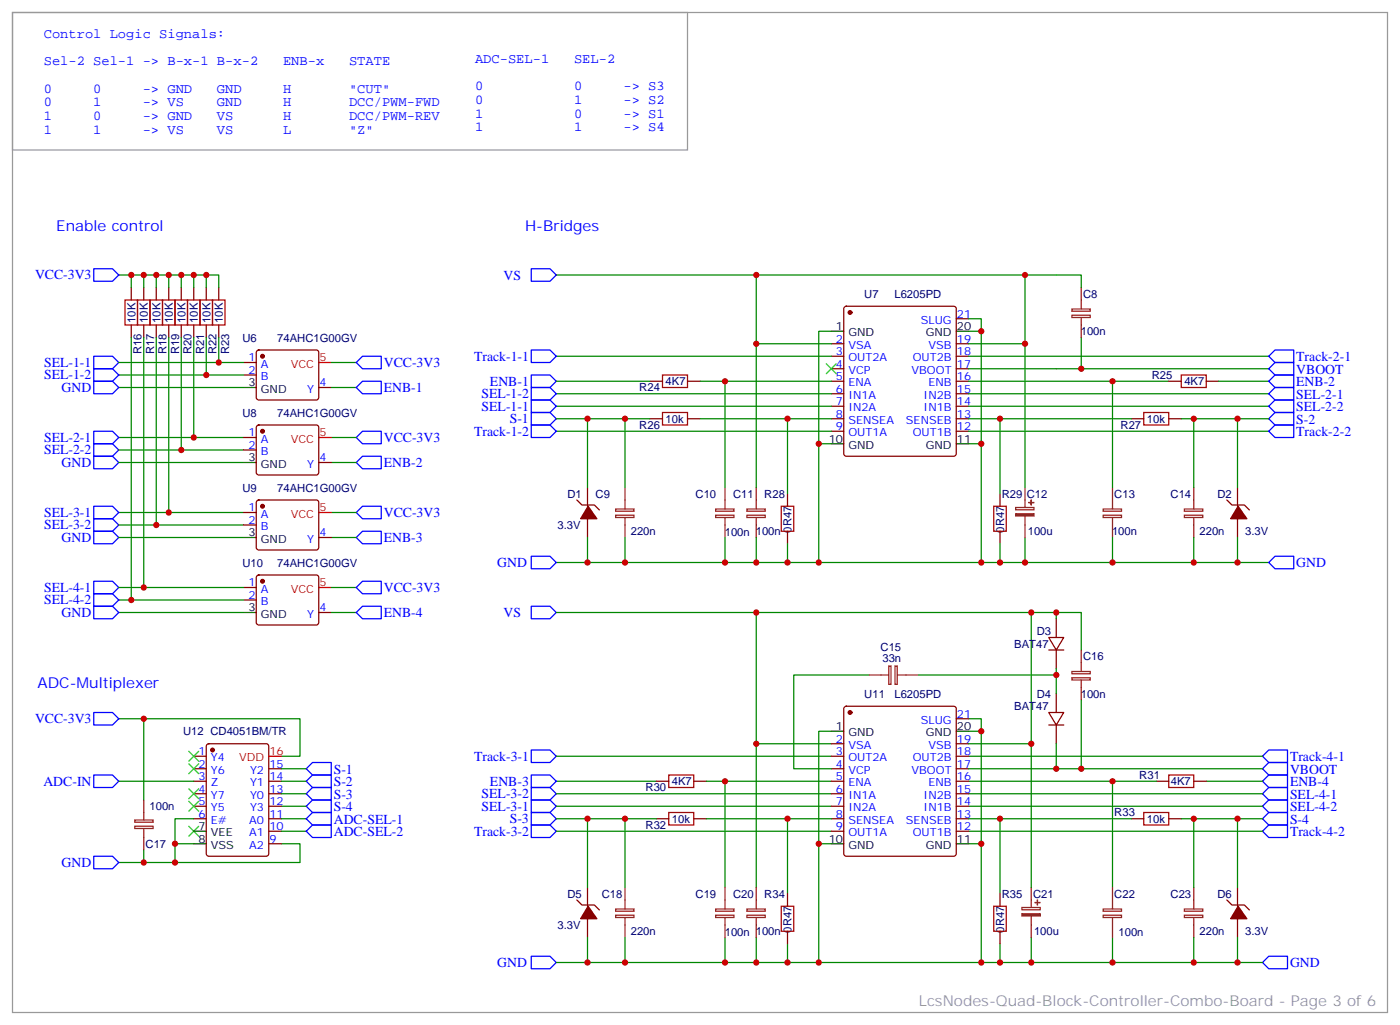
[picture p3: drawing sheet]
<svg xmlns="http://www.w3.org/2000/svg" width="395mm" height="289mm" viewBox="0 0 395 289" stroke-linecap="round" stroke-linejoin="round" font-family="sans-serif">
<g fill="none" stroke="#870000" stroke-width=".35">
<path d="M37 81.1v3.6M37 91.7v3.5M40.6 81.1v3.6M40.6 91.7v3.5M44.1 81.1v3.6M44.1 91.7v3.5M47.6 81.1v3.6M47.6 91.7v3.5M51.2 81.1v3.6M51.2 91.7v3.5M54.7 81.1v3.6M54.7 91.7v3.5"/>
<path d="M58.2 81.1v3.6M58.2 91.7v3.5M61.7 81.1v3.6M61.7 91.7v3.5M72.6 99l.4-.2h16.3l.5 .2 .2 .5v12.7l-.3 .5-.4 .2h-16.3l-.5-.2-.2-.5v-12.7zM234.6 97h3.5M238.4 86.6l.4-.2h30.4l.5 .2 .2 .5v41l-.3 .5-.4 .2h-30.4l-.5-.3-.2-.4v-41zM269.9 97h3.5M269.9 90h3.5M68.8 105.8h3.5M68.8 102.3h3.5M90 109.4h3.5"/>
<path d="M183.4 107.6h3.6M183.4 118.2h3.6M194 107.6h3.6M194 118.2h3.6M234.6 100.5h3.5M234.6 104.1h3.5M234.6 107.6h3.5M234.6 111.1h3.5M234.6 114.7h3.5M234.6 118.2h3.5M269.9 100.5h3.5M269.9 104.1h3.5"/>
<path d="M269.9 107.6h3.5M269.9 111.1h3.5M269.9 114.7h3.5M269.9 118.2h3.5M319.3 118.2h3.5M329.8 107.6h3.6M329.8 118.2h3.6M340.4 107.6h3.6M68.8 127h3.5M68.8 123.5h3.5M72.6 120.2l.4-.3h16.3l.5 .3 .2 .5v12.6l-.3 .5-.4 .3h-16.3l-.5-.3-.2-.5v-12.6zM90 130.5h3.5"/>
<path d="M165.8 137.6v5.3M222.2 139.3v3.6M234.6 121.7h3.5M269.9 121.7h3.5M282.2 139.3v3.6M349.2 137.6v5.3M68.8 148.2h3.5M68.8 144.6h3.5M72.6 141.3l.4-.2h16.3l.5 .2 .2 .5v12.7l-.3 .5-.4 .2h-16.3l-.5-.2-.2-.5v-12.7zM90 151.7h3.5M162.8 141.1l1.4 1.4h3.5l1.5 1.4M165.8 146.4v5.3"/>
<path d="M222.2 149.9v3.6M282.2 149.9v3.6M346.3 141.1l1.4 1.4h3.5l1.4 1.4M349.2 146.4v5.3M68.8 169.3h3.5M68.8 165.8h3.5M72.6 162.5l.4-.2h16.3l.5 .2 .2 .5v12.7l-.3 .5-.4 .2h-16.3l-.5-.2-.2-.5v-12.7zM90 172.9h3.5M296 179.9h4.2l-2.1 3.5zM298.1 174.6v5.3M238.4 199.5l.4-.2h30.4l.5 .2 .2 .5v40.9l-.3 .5-.4 .3h-30.4l-.5-.3-.2-.5v-40.9zM296 183.4h4.2"/>
<path d="M298.1 183.4v5.3M298.1 195.8v5.3M54.7 213.4h3.5M54.7 217h3.5M58.4 210.1l.5-.2h16.2l.7 .4v30.6l-.4 .7-16.5 .1-.6-.5-.1-30.6zM75.8 217h3.6M234.6 209.9h3.5M234.6 213.4h3.5M234.6 217h3.5M269.9 209.9h3.5M269.9 213.4h3.5M269.9 217h3.5"/>
<path d="M269.9 202.8h3.5M296 201.1h4.2l-2.1 3.5zM296 204.6h4.2M298.1 204.6v5.3M54.7 220.5h3.5M54.7 224h3.5M54.7 227.5h3.5M54.7 231.1h3.5M75.8 220.5h3.6M75.8 224h3.6M75.8 227.5h3.6M75.8 231.1h3.6"/>
<path d="M75.8 234.6h3.6M75.8 238.1h3.6M185.2 220.5h3.5M185.2 231.1h3.5M195.8 220.5h3.5M195.8 231.1h3.5M234.6 220.5h3.5M234.6 224h3.5M234.6 227.5h3.5M234.6 231.1h3.5M234.6 234.6h3.5M269.9 220.5h3.5"/>
<path d="M269.9 224h3.5M269.9 227.5h3.5M269.9 231.1h3.5M269.9 234.6h3.5M319.3 231.1h3.5M326.3 220.5h3.5M329.8 231.1h3.6M336.9 220.5h3.5M162.8 254l1.4 1.4h3.5l1.5 1.4M165.8 250.5v5.3M165.8 259.3v5.3M222.2 252.2v3.6"/>
<path d="M282.2 252.2v3.6M346.3 254l1.4 1.4h3.5l1.4 1.4M349.2 250.5v5.3M349.2 259.3v5.3M222.2 262.8v3.5M282.2 262.8v3.5"/>
</g>
<g fill="#870000" stroke="#870000" stroke-width=".35">
<path d="M166 142.9l2.5 3.5h-4.6z"/>
<path d="M349.4 142.9l2.5 3.5h-4.6z"/>
<path d="M166 255.8l2.5 3.5h-4.6z"/>
<path d="M349.4 255.8l2.5 3.5h-4.6z"/>
<circle cx="239.9" cy="88.2" r=".53"/>
<circle cx="239.9" cy="201.1" r=".53"/>
<circle cx="60" cy="211.7" r=".53"/>
<circle cx="74.1" cy="100.5" r=".53"/>
<circle cx="74.1" cy="121.7" r=".53"/>
<circle cx="74.1" cy="164" r=".53"/>
<circle cx="74.1" cy="142.9" r=".53"/>
</g>
<g fill="none" stroke="#000" stroke-width=".35">
<path d="M234.6 93.5h3.5M269.9 93.5h3.5M68.8 109.4h3.5M68.8 130.5h3.5M234.6 125.2h3.5M269.9 125.2h3.5M68.8 151.7h3.5M68.8 172.9h3.5M234.6 206.4h3.5M269.9 206.4h3.5M54.7 238.1h3.5M54.7 234.6h3.5"/>
<path d="M234.6 238.1h3.5M269.9 238.1h3.5"/>
</g>
<g fill="none" stroke="#00f" stroke-width=".35">
<path d="M26.5 75.8h5.2l1.8 1.8-1.8 1.8h-5.2zM149.9 75.8h5.3l1.8 1.8-1.8 1.8h-5.3zM149.9 98.8h5.3l1.8 1.7-1.8 1.8h-5.3zM26.5 100.5h5.2l1.8 1.8-1.8 1.8h-5.2zM26.5 104.1h5.2l1.8 1.7-1.8 1.8h-5.2zM26.5 107.6h5.2l1.8 1.8-1.8 1.7h-5.2zM100.5 102.3l1.8-1.8h5.3v3.6h-5.3zM100.5 109.4l1.8-1.8h5.3v3.5h-5.3zM149.9 105.8h5.3l1.8 1.8-1.8 1.8h-5.3zM149.9 116.4h5.3l1.8 1.8-1.8 1.7h-5.3zM149.9 109.4h5.3l1.8 1.7-1.8 1.8h-5.3zM149.9 112.9h5.3l1.8 1.8-1.8 1.7h-5.3z"/>
<path d="M149.9 119.9h5.3l1.8 1.8-1.8 1.8h-5.3zM358.1 100.5l1.7-1.7h5.3v3.5h-5.3zM358.1 107.6l1.7-1.8h5.3v3.6h-5.3zM358.1 118.2l1.7-1.8h5.3v3.5h-5.3zM358.1 114.7l1.7-1.8h5.3v3.5h-5.3zM358.1 111.1l1.7-1.7h5.3v3.5h-5.3zM358.1 104.1l1.7-1.8h5.3v3.5h-5.3zM26.5 128.8h5.2l1.8 1.7-1.8 1.8h-5.2zM26.5 125.2h5.2l1.8 1.8-1.8 1.8h-5.2zM26.5 121.7h5.2l1.8 1.8-1.8 1.7h-5.2zM100.5 123.5l1.8-1.8h5.3v3.5h-5.3zM102.3 128.8h5.3v3.5h-5.3l-1.8-1.8z"/>
<path d="M358.1 121.7l1.7-1.8h5.3v3.6h-5.3zM26.5 149.9h5.2l1.8 1.8-1.8 1.8h-5.2zM26.5 146.4h5.2l1.8 1.8-1.8 1.7h-5.2zM26.5 142.9h5.2l1.8 1.7-1.8 1.8h-5.2zM100.5 151.7l1.8-1.8h5.3v3.6h-5.3zM100.5 144.6l1.8-1.7h5.3v3.5h-5.3zM149.9 157h5.3l1.8 1.8-1.8 1.7h-5.3zM358.1 158.8l1.7-1.8h5.3v3.5h-5.3zM26.5 164h5.2l1.8 1.8-1.8 1.8h-5.2zM26.5 167.6h5.2l1.8 1.7-1.8 1.8h-5.2zM26.5 171.1h5.2l1.8 1.8-1.8 1.7h-5.2zM100.5 165.8l1.8-1.8h5.3v3.6h-5.3z"/>
<path d="M100.5 172.9l1.8-1.8h5.3v3.5h-5.3zM149.9 171.1h5.3l1.8 1.8-1.8 1.7h-5.3zM26.5 218.7h5.2l1.8 1.8-1.8 1.7h-5.2zM26.5 201.1h5.2l1.8 1.7-1.8 1.8h-5.2zM86.4 217l1.8-1.8h5.3v3.5h-5.3zM149.9 218.7h5.3l1.8 1.8-1.8 1.7h-5.3zM149.9 211.7h5.3l1.8 1.7-1.8 1.8h-5.3zM356.3 213.4l1.8-1.7h5.3v3.5h-5.3zM356.3 217l1.8-1.8h5.3v3.5h-5.3zM86.4 227.5l1.8-1.7h5.3v3.5h-5.3zM86.4 231.1l1.8-1.8h5.3v3.5h-5.3zM86.4 234.6l1.8-1.8h5.3v3.6h-5.3z"/>
<path d="M86.4 220.5l1.8-1.8h5.3v3.5h-5.3zM86.4 224l1.8-1.8h5.3v3.6h-5.3zM149.9 232.8h5.3l1.8 1.8-1.8 1.8h-5.3zM149.9 225.8h5.3l1.8 1.7-1.8 1.8h-5.3zM149.9 222.2h5.3l1.8 1.8-1.8 1.8h-5.3zM149.9 229.3h5.3l1.8 1.8-1.8 1.7h-5.3zM356.3 227.5l1.8-1.7h5.3v3.5h-5.3zM356.3 231.1l1.8-1.8h5.3v3.5h-5.3zM356.3 220.5l1.8-1.8h5.3v3.5h-5.3zM358.1 222.2h5.3v3.6h-5.3l-1.8-1.8zM358.1 232.8h5.3v3.6h-5.3l-1.8-1.8zM26.5 241.7h5.2l1.8 1.7-1.8 1.8h-5.2z"/>
<path d="M149.9 269.9h5.3l1.8 1.7-1.8 1.8h-5.3zM358.1 269.9h5.3v3.5h-5.3l-1.8-1.8z"/>
</g>
<g fill="none" stroke="#008700" stroke-width=".35">
<path d="M33.5 77.6h28.2v3.5M37 77.6v3.5M40.6 77.6v3.5M44.1 77.6v3.5M47.6 77.6v3.5M51.2 77.6v3.5M54.7 77.6v3.5M58.2 77.6v3.5M157 77.6h148.2v3.5M213.4 77.6v19.4h21.2M289.3 77.6v60M37 95.2v74.1"/>
<path d="M40.6 95.2v70.6M44.1 95.2v53M47.6 95.2v49.4M51.2 95.2v31.8M54.7 95.2v28.3M58.2 95.2v10.6M61.7 95.2v7.1M213.4 97v40.6M234.6 93.5h-3.5v65.3M273.4 90h3.5v35.2M273.4 93.5h3.5M273.4 97h15.9"/>
<path d="M305.2 95.2v8.9M33.5 102.3h35.3M33.5 109.4h35.3M33.5 105.8h35.3M93.5 102.3h7M93.5 109.4h7M157 100.5h77.6M157 107.6h26.4M157 111.1h77.6M157 114.7h77.6M157 118.2h26.4M165.8 118.2v19.4"/>
<path d="M176.4 118.2v19.4M197.6 107.6h37M197.6 118.2h37M204.6 107.6v30M222.2 118.2v21.1M273.4 100.5h84.7M273.4 107.6h56.4M273.4 111.1h84.7M273.4 114.7h84.7M273.4 104.1h84.7M273.4 118.2h45.9M282.2 118.2v21.1"/>
<path d="M314 107.6v30M333.4 118.2h24.7M336.9 118.2v19.4M344 107.6h14.1M349.2 118.2v19.4M33.5 130.5h35.3M33.5 127h35.3M33.5 123.5h35.3M93.5 130.5h7M93.5 123.5h7M157 121.7h77.6M231.1 125.2h3.5"/>
<path d="M273.4 125.2h3.5v33.6M273.4 121.7h84.7M33.5 151.7h35.3M33.5 148.2h35.3M33.5 144.6h35.3M93.5 151.7h7M93.5 144.6h7M157 158.8h201.1M165.8 151.7v7.1M176.4 151.7v7.1M204.6 151.7v7.1M213.4 151.7v7.1"/>
<path d="M222.2 153.5v5.3M282.2 153.5v5.3M289.3 151.7v7.1M314 151.7v7.1M336.9 151.7v7.1M349.2 151.7v7.1M33.5 165.8h35.3M33.5 172.9h35.3M33.5 169.3h35.3M93.5 165.8h7M93.5 172.9h7M157 172.9h134"/>
<path d="M213.4 172.9v37h21.2M298.1 172.9v1.7M245.2 190.5h-21.2v26.5h10.6M259.3 190.5h38.8M298.1 188.7v7.1M305.2 183.4v-10.5h-14.2v77.6M305.2 197.6v19.4M33.5 202.8h51.2v10.6h-5.3M40.6 202.8v23M79.4 217h7M157 213.4h77.6M213.4 209.9v40.6"/>
<path d="M234.6 206.4h-3.5v65.2M273.4 202.8h3.5v35.3M273.4 206.4h3.5M273.4 213.4h82.9M273.4 217h82.9M273.4 209.9h17.6M298.1 209.9v7.1M33.5 220.5h21.2M40.6 239.9v3.5M49.4 238.1h5.3M54.7 231.1h-5.3v12.3h-15.9M79.4 238.1h5.3v5.3h-35.3"/>
<path d="M79.4 220.5h7M79.4 224h7M79.4 227.5h7M79.4 234.6h7M79.4 231.1h7M157 220.5h28.2M157 224h77.6M157 227.5h77.6M157 234.6h77.6M157 231.1h28.2M165.8 231.1v19.4M176.4 231.1v19.4"/>
<path d="M199.3 220.5h35.3M199.3 231.1h35.3M204.6 220.5v30M222.2 231.1v21.1M231.1 238.1h3.5M273.4 238.1h3.5v33.5M273.4 220.5h52.9M273.4 224h82.9M273.4 227.5h82.9M273.4 234.6h82.9M273.4 231.1h45.9M282.2 231.1v21.1"/>
<path d="M314 220.5v30M333.4 231.1h22.9M336.9 231.1v19.4M340.4 220.5h15.9M349.2 231.1v19.4M157 271.6h199.3M165.8 264.6v7M176.4 264.6v7M204.6 264.6v7M213.4 264.6v7M222.2 266.3v5.3M282.2 266.3v5.3"/>
<path d="M291 264.6v7M314 264.6v7M336.9 264.6v7M349.2 264.6v7"/>
</g>
<g fill="none" stroke="#a10000" stroke-width=".35">
<path d="M35.3 84.7h3.5v7h-3.5zM38.8 84.7h3.5v7h-3.5zM42.3 84.7h3.6v7h-3.6zM45.9 84.7h3.5v7h-3.5zM49.4 84.7h3.5v7h-3.5zM52.9 84.7h3.5v7h-3.5zM56.4 84.7h3.6v7h-3.6zM60 84.7h3.5v7h-3.5zM187 105.8h7v3.6h-7zM187 116.4h7v3.5h-7zM322.8 116.4h7v3.5h-7zM333.4 105.8h7v3.6h-7z"/>
<path d="M220.5 142.9h3.5v7h-3.5zM280.5 142.9h3.5v7h-3.5zM188.7 218.7h7.1v3.5h-7.1zM329.8 218.7h7.1v3.5h-7.1zM188.7 229.3h7.1v3.5h-7.1zM322.8 229.3h7v3.5h-7zM220.5 255.8h3.5v7h-3.5zM280.5 255.8h3.5v7h-3.5z"/>
</g>
<g fill="none" stroke="#8c2424" stroke-width=".35">
<path d="M302.5 87.2h5.2v.6h-5.2zM302.5 89h5.2v.6h-5.2zM305.2 81.1v6M305.2 89.6v5.6M176.4 137.6v6M204.6 137.6v6M213.4 137.6v6M289.3 137.6v5.6M314 137.6v6M336.9 137.6v6M173.7 143.7h5.2v.6h-5.2zM173.7 145.4h5.2v.7h-5.2z"/>
<path d="M176.4 146.1v5.6M202 143.7h5.2v.6h-5.2zM202 145.4h5.2v.7h-5.2zM204.6 146.1v5.6M210.8 143.7h5.2v.6h-5.2zM210.8 145.4h5.2v.7h-5.2zM213.4 146.1v5.6M286.6 143.2h5.2v.7h-5.2zM289.3 145.7v6M311.3 143.7h5.2v.6h-5.2zM311.3 145.4h5.2v.7h-5.2zM314 146.1v5.6"/>
<path d="M334.3 143.7h5.1v.6h-5.1zM334.3 145.4h5.1v.7h-5.1zM336.9 146.1v5.6M245.2 190.5h5.6M250.8 188h.7v5.1h-.7zM252.6 188h.6v5.1h-.6zM253.3 190.5h6M302.5 189.5h5.2v.6h-5.2zM302.5 191.3h5.2v.6h-5.2zM305.2 183.4v6M305.2 191.9v5.7M38 233.2h5.2v.6h-5.2z"/>
<path d="M38 231.4h5.2v.7h-5.2zM40.6 225.8v5.6M40.6 233.9v6M173.7 256.5h5.2v.7h-5.2zM173.7 258.3h5.2v.6h-5.2zM176.4 250.5v6M176.4 258.9v5.7M202 256.5h5.2v.7h-5.2zM202 258.3h5.2v.6h-5.2zM204.6 250.5v6M204.6 258.9v5.7M210.8 256.5h5.2v.7h-5.2z"/>
<path d="M210.8 258.3h5.2v.6h-5.2zM213.4 250.5v6M213.4 258.9v5.7M288.4 256.1h5.2v.7h-5.2zM291 250.5v5.6M291 258.6v6M311.3 256.5h5.2v.7h-5.2zM311.3 258.3h5.2v.6h-5.2zM314 250.5v6M314 258.9v5.7M334.3 256.5h5.1v.7h-5.1zM334.3 258.3h5.1v.6h-5.1z"/>
<path d="M336.9 250.5v6M336.9 258.9v5.7"/>
</g>
<g fill="#8c2424" stroke="#8c2424" stroke-width=".35">
<path d="M288.4 257.9h5.2v.6h-5.2z"/>
<path d="M292.1 254.7h1.4z"/>
<path d="M292.8 254v1.4z"/>
<path d="M286.6 145h5.2v.6h-5.2z"/>
<path d="M290.3 141.8l1.4 .1z"/>
<path d="M291 141.1v1.4z"/>
</g>
<path d="M3.5 3.5h388.1v282.3h-388.1zM3.5 3.5h190.5v38.8h-190.5z" fill="none" stroke="#999" stroke-width=".35"/>
<path d="M233.2 102.7l2.8 2.8M236 102.7l-2.8 2.8M53.3 215.5l2.8 2.9M53.3 212l2.8 2.8M56.1 215.5l-2.8 2.9M56.1 212l-2.8 2.8M53.3 233.2l2.8 2.8M53.3 226.1l2.8 2.9M53.3 222.6l2.8 2.8M56.1 233.2l-2.8 2.8M56.1 226.1l-2.8 2.9M56.1 222.6l-2.8 2.8" fill="none" stroke="#3c3" stroke-width=".35"/>
<path d="M90 102.3h3.5M90 123.5h3.5M90 144.6h3.5M90 165.8h3.5M75.8 213.4h3.6" fill="none" stroke="#f00" stroke-width=".35"/>
<g fill="#c00">
<circle cx="204.6" cy="107.6" r=".88"/>
<circle cx="222.3" cy="118.2" r=".88"/>
<circle cx="204.6" cy="158.7" r=".88"/>
<circle cx="222.3" cy="158.7" r=".88"/>
<circle cx="231.1" cy="158.7" r=".88"/>
<circle cx="231.1" cy="125.2" r=".88"/>
<circle cx="276.9" cy="158.7" r=".88"/>
<circle cx="276.9" cy="125.2" r=".88"/>
<circle cx="276.9" cy="93.5" r=".88"/>
<circle cx="213.4" cy="97" r=".88"/>
<circle cx="213.4" cy="158.7" r=".88"/>
<circle cx="314" cy="158.7" r=".88"/>
<circle cx="289.3" cy="158.7" r=".88"/>
<circle cx="282.2" cy="118.2" r=".88"/>
<circle cx="282.2" cy="158.7" r=".88"/>
<circle cx="282.2" cy="271.6" r=".88"/>
<circle cx="282.2" cy="231.1" r=".88"/>
<circle cx="314" cy="271.6" r=".88"/>
<circle cx="213.4" cy="271.6" r=".88"/>
<circle cx="276.9" cy="206.4" r=".88"/>
<circle cx="276.9" cy="238.1" r=".88"/>
<circle cx="276.9" cy="271.6" r=".88"/>
<circle cx="231.1" cy="238.1" r=".88"/>
<circle cx="231.1" cy="271.6" r=".88"/>
<circle cx="222.3" cy="271.6" r=".88"/>
<circle cx="204.6" cy="271.6" r=".88"/>
<circle cx="222.3" cy="231.1" r=".88"/>
<circle cx="204.6" cy="220.5" r=".88"/>
<circle cx="165.8" cy="118.2" r=".88"/>
<circle cx="176.4" cy="118.2" r=".88"/>
<circle cx="165.8" cy="158.7" r=".88"/>
<circle cx="176.4" cy="158.7" r=".88"/>
<circle cx="336.9" cy="118.2" r=".88"/>
<circle cx="349.3" cy="118.2" r=".88"/>
<circle cx="336.9" cy="158.7" r=".88"/>
<circle cx="349.3" cy="158.7" r=".88"/>
<circle cx="165.8" cy="231.1" r=".88"/>
<circle cx="176.4" cy="231.1" r=".88"/>
<circle cx="165.8" cy="271.6" r=".88"/>
<circle cx="176.4" cy="271.6" r=".88"/>
<circle cx="336.9" cy="231.1" r=".88"/>
<circle cx="349.3" cy="231.1" r=".88"/>
<circle cx="336.9" cy="271.6" r=".88"/>
<circle cx="349.3" cy="271.6" r=".88"/>
<circle cx="291" cy="271.6" r=".88"/>
<circle cx="305.2" cy="217" r=".88"/>
<circle cx="213.4" cy="209.9" r=".88"/>
<circle cx="40.6" cy="202.8" r=".88"/>
<circle cx="40.6" cy="243.4" r=".88"/>
<circle cx="49.4" cy="238.1" r=".88"/>
<circle cx="49.4" cy="243.4" r=".88"/>
<circle cx="37" cy="169.3" r=".88"/>
<circle cx="40.6" cy="165.8" r=".88"/>
<circle cx="44.1" cy="148.2" r=".88"/>
<circle cx="47.6" cy="144.6" r=".88"/>
<circle cx="51.2" cy="127" r=".88"/>
<circle cx="54.7" cy="123.5" r=".88"/>
<circle cx="58.2" cy="105.8" r=".88"/>
<circle cx="61.7" cy="102.3" r=".88"/>
<circle cx="37" cy="77.6" r=".88"/>
<circle cx="40.6" cy="77.6" r=".88"/>
<circle cx="44.1" cy="77.6" r=".88"/>
<circle cx="47.6" cy="77.6" r=".88"/>
<circle cx="51.2" cy="77.6" r=".88"/>
<circle cx="54.7" cy="77.6" r=".88"/>
<circle cx="58.2" cy="77.6" r=".88"/>
<circle cx="314" cy="107.6" r=".88"/>
<circle cx="291" cy="172.9" r=".88"/>
<circle cx="213.4" cy="172.9" r=".88"/>
<circle cx="291" cy="209.9" r=".88"/>
<circle cx="289.3" cy="97" r=".88"/>
<circle cx="305.2" cy="104.1" r=".88"/>
<circle cx="314" cy="220.5" r=".88"/>
<circle cx="298.1" cy="217" r=".88"/>
<circle cx="298.1" cy="172.9" r=".88"/>
<circle cx="298.1" cy="190.5" r=".88"/>
<circle cx="213.4" cy="77.6" r=".88"/>
<circle cx="289.3" cy="77.6" r=".88"/>
</g>
<g font-size="4.2" fill="#00f">
<text x="15.9" y="65.3">Enable control</text>
<text x="148.2" y="65.3">H-Bridges</text>
<text x="10.6" y="194">ADC-Multiplexer</text>
</g>
<text font-size="4.2" fill="#999" x="259.3" y="284">LcsNodes-Quad-Block-Controller-Combo-Board - Page 3 of 6</text>
<g font-size="3.9" fill="#00f">
<text x="12.3" y="10.6">Control Logic Signals:</text>
<text x="134.1" y="17.6">ADC-SEL-1</text>
<text x="162" y="17.6">SEL-2</text>
<text x="12.3" y="18.3">Sel-2 Sel-1 -&gt; B-x-1 B-x-2</text>
<text x="79.9" y="18.3">ENB-x</text>
<text x="98.5" y="18.3">STATE</text>
<text x="12.3" y="26.1">0</text>
<text x="12.3" y="30">0</text>
<text x="26.3" y="26.1">0</text>
<text x="26.3" y="30">1</text>
<text x="40.3" y="26.1">-&gt; GND</text>
<text x="40.3" y="30">-&gt; VS</text>
<text x="61.2" y="26.1">GND</text>
<text x="61.2" y="30">GND</text>
<text x="79.9" y="26.1">H</text>
<text x="79.9" y="30">H</text>
<text x="98.5" y="26.1">&quot;CUT&quot;</text>
<text x="98.5" y="30">DCC/PWM-FWD</text>
<text x="134.1" y="25.4">0</text>
<text x="134.1" y="29.3">0</text>
<text x="162" y="25.4">0</text>
<text x="162" y="29.3">1</text>
<text x="176" y="25.4">-&gt; S3</text>
<text x="176" y="29.3">-&gt; S2</text>
<text x="12.3" y="33.9">1</text>
<text x="26.3" y="33.9">0</text>
<text x="40.3" y="33.9">-&gt; GND</text>
<text x="61.2" y="33.9">VS</text>
<text x="79.9" y="33.9">H</text>
<text x="98.5" y="33.9">DCC/PWM-REV</text>
<text x="134.1" y="33.2">1</text>
<text x="162" y="33.2">0</text>
<text x="176" y="33.2">-&gt; S1</text>
<text x="12.3" y="37.7">1</text>
<text x="26.3" y="37.7">1</text>
<text x="40.3" y="37.7">-&gt; VS</text>
<text x="61.2" y="37.7">VS</text>
<text x="79.9" y="37.7">L</text>
<text x="98.5" y="37.7">&quot;Z&quot;</text>
<text x="134.1" y="37">1</text>
<text x="162" y="37">1</text>
<text x="176" y="37">-&gt; S4</text>
<text x="9.9" y="78.9">VCC-3V3</text>
<text x="142.1" y="78.9">VS</text>
<text x="133.8" y="101.8">Track-1-1</text>
<text x="365.8" y="101.8">Track-2-1</text>
<text x="12.4" y="103.6">SEL-1-1</text>
<text x="12.4" y="107.1">SEL-1-2</text>
<text x="108.3" y="103.6">VCC-3V3</text>
<text x="365.8" y="105.5">VBOOT</text>
<text x="17.4" y="110.6">GND</text>
<text x="108.3" y="110.8">ENB-1</text>
<text x="135.9" y="112.4">SEL-1-2</text>
<text x="138.3" y="108.8">ENB-1</text>
<text x="365.8" y="109">ENB-2</text>
<text x="365.8" y="112.5">SEL-2-1</text>
<text x="135.9" y="115.9">SEL-1-1</text>
<text x="143.9" y="119.4">S-1</text>
<text x="365.8" y="119.6">S-2</text>
<text x="365.8" y="116.1">SEL-2-2</text>
<text x="12.4" y="124.7">SEL-2-1</text>
<text x="108.3" y="124.7">VCC-3V3</text>
<text x="133.8" y="123">Track-1-2</text>
<text x="365.8" y="122.9">Track-2-2</text>
<text x="12.4" y="128.3">SEL-2-2</text>
<text x="17.4" y="131.8">GND</text>
<text x="108.3" y="131.9">ENB-2</text>
<text x="12.4" y="149.4">SEL-3-2</text>
<text x="12.4" y="145.9">SEL-3-1</text>
<text x="108.3" y="145.9">VCC-3V3</text>
<text x="17.4" y="153">GND</text>
<text x="108.3" y="153.1">ENB-3</text>
<text x="140.3" y="160">GND</text>
<text x="365.8" y="160.1">GND</text>
<text x="12.4" y="167.1">SEL-4-1</text>
<text x="108.3" y="167.1">VCC-3V3</text>
<text x="12.4" y="170.6">SEL-4-2</text>
<text x="17.4" y="174.1">GND</text>
<text x="108.3" y="174.3">ENB-4</text>
<text x="142.1" y="174.1">VS</text>
<text x="9.9" y="204.1">VCC-3V3</text>
<text x="133.8" y="214.7">Track-3-1</text>
<text x="364.1" y="214.7">Track-4-1</text>
<text x="12.2" y="221.7">ADC-IN</text>
<text x="94.2" y="218.4">S-1</text>
<text x="94.2" y="221.9">S-2</text>
<text x="138.3" y="221.7">ENB-3</text>
<text x="364.1" y="221.9">ENB-4</text>
<text x="364.1" y="218.4">VBOOT</text>
<text x="94.2" y="225.4">S-3</text>
<text x="135.9" y="225.3">SEL-3-2</text>
<text x="364.1" y="225.4">SEL-4-1</text>
<text x="94.2" y="228.9">S-4</text>
<text x="94.2" y="232.5">ADC-SEL-1</text>
<text x="135.9" y="228.8">SEL-3-1</text>
<text x="143.9" y="232.3">S-3</text>
<text x="364.1" y="228.9">SEL-4-2</text>
<text x="364.1" y="232.5">S-4</text>
<text x="94.2" y="236">ADC-SEL-2</text>
<text x="133.8" y="235.8">Track-3-2</text>
<text x="364.1" y="235.8">Track-4-2</text>
<text x="17.4" y="244.6">GND</text>
<text x="140.3" y="272.9">GND</text>
<text x="364.1" y="273">GND</text>
</g>
<g font-size="3.2" fill="#000080">
<text x="243.9" y="84">U7</text>
<text x="252.4" y="84">L6205PD</text>
<text x="305.7" y="84.1">C8</text>
<text x="38.2" y="91.1" transform="rotate(-90 38.2 91.1)">10K</text>
<text x="41.7" y="91.1" transform="rotate(-90 41.7 91.1)">10K</text>
<text x="45.3" y="91.1" transform="rotate(-90 45.3 91.1)">10K</text>
<text x="48.8" y="91.1" transform="rotate(-90 48.8 91.1)">10K</text>
<text x="52.3" y="91.1" transform="rotate(-90 52.3 91.1)">10K</text>
<text x="55.8" y="91.1" transform="rotate(-90 55.8 91.1)">10K</text>
<text x="59.4" y="91.1" transform="rotate(-90 59.4 91.1)">10K</text>
<text x="62.9" y="91.1" transform="rotate(-90 62.9 91.1)">10K</text>
<text x="305" y="94.6">100n</text>
<text x="40" y="100" transform="rotate(-90 40 100)">R16</text>
<text x="43.5" y="100" transform="rotate(-90 43.5 100)">R17</text>
<text x="47" y="100" transform="rotate(-90 47 100)">R18</text>
<text x="50.6" y="100" transform="rotate(-90 50.6 100)">R19</text>
<text x="54.1" y="100" transform="rotate(-90 54.1 100)">R20</text>
<text x="57.6" y="100" transform="rotate(-90 57.6 100)">R21</text>
<text x="61.1" y="100" transform="rotate(-90 61.1 100)">R22</text>
<text x="64.7" y="100" transform="rotate(-90 64.7 100)">R23</text>
<text x="68.4" y="96.4">U6</text>
<text x="78.2" y="96.4">74AHC1G00GV</text>
<text x="325.1" y="106.9">R25</text>
<text x="180.4" y="110.5">R24</text>
<text x="187.8" y="108.7">4K7</text>
<text x="334.2" y="108.7">4K7</text>
<text x="68.4" y="117.6">U8</text>
<text x="78.2" y="117.6">74AHC1G00GV</text>
<text x="187.8" y="119.3">10k</text>
<text x="323.7" y="119.3">10k</text>
<text x="180.4" y="121.1">R26</text>
<text x="316.2" y="121.1">R27</text>
<text x="68.4" y="138.7">U9</text>
<text x="78.2" y="138.7">74AHC1G00GV</text>
<text x="160.2" y="140.5">D1</text>
<text x="168.1" y="140.5">C9</text>
<text x="196.3" y="140.5">C10</text>
<text x="206.9" y="140.5">C11</text>
<text x="215.7" y="140.5">R28</text>
<text x="282.7" y="140.5">R29</text>
<text x="289.8" y="140.5">C12</text>
<text x="314.5" y="140.5">C13</text>
<text x="330.4" y="140.5">C14</text>
<text x="343.6" y="140.5">D2</text>
<text x="157.4" y="149.3">3.3V</text>
<text x="178" y="151">220n</text>
<text x="204.5" y="151.1">100n 100n</text>
<text x="223.4" y="150.3" transform="rotate(-90 223.4 150.3)">0R47</text>
<text x="283.4" y="150.3" transform="rotate(-90 283.4 150.3)">0R47</text>
<text x="290.1" y="151.1">100u</text>
<text x="313.8" y="151.1">100n</text>
<text x="338.5" y="151">220n</text>
<text x="351.4" y="151">3.3V</text>
<text x="68.4" y="159.9">U10</text>
<text x="78.2" y="159.9">74AHC1G00GV</text>
<text x="292.6" y="179.3">D3</text>
<text x="248.5" y="183.7">C15</text>
<text x="286.2" y="182.8">BAT47</text>
<text x="249" y="186.9">33n</text>
<text x="305.7" y="186.4">C16</text>
<text x="243.9" y="196.9">U11</text>
<text x="252.4" y="196.9">L6205PD</text>
<text x="292.6" y="196.9">D4</text>
<text x="305" y="197">100n</text>
<text x="286.2" y="200.5">BAT47</text>
<text x="51.7" y="207.5">U12 CD4051BM/TR</text>
<text x="189.6" y="221.6">4K7</text>
<text x="321.5" y="219.8">R31</text>
<text x="330.4" y="221.6">4K7</text>
<text x="182.2" y="223.4">R30</text>
<text x="42.2" y="228.7">100n</text>
<text x="182.2" y="234">R32</text>
<text x="189.6" y="232.2">10k</text>
<text x="314.5" y="230.4">R33</text>
<text x="323.7" y="232.2">10k</text>
<text x="41.1" y="239.3">C17</text>
<text x="160.2" y="253.4">D5</text>
<text x="169.8" y="253.3">C18</text>
<text x="196.3" y="253.4">C19</text>
<text x="206.9" y="253.4">C20</text>
<text x="215.7" y="253.4">R34</text>
<text x="282.7" y="253.4">R35</text>
<text x="291.5" y="253.4">C21</text>
<text x="314.5" y="253.4">C22</text>
<text x="330.4" y="253.3">C23</text>
<text x="343.6" y="253.4">D6</text>
<text x="157.4" y="262.2">3.3V</text>
<text x="178" y="263.9">220n</text>
<text x="223.4" y="263.2" transform="rotate(-90 223.4 263.2)">0R47</text>
<text x="283.4" y="263.2" transform="rotate(-90 283.4 263.2)">0R47</text>
<text x="291.8" y="264">100u</text>
<text x="338.5" y="263.9">220n</text>
<text x="351.4" y="263.9">3.3V</text>
<text x="204.5" y="264">100n 100n</text>
<text x="315.7" y="264">100n</text>
</g>
<g font-size="3.2" fill="#00f">
<text x="270.1" y="89.6">21</text>
<text x="259.9" y="91.4">SLUG</text>
<text x="70.1" y="102">1</text>
<text x="235.9" y="96.7">2</text>
<text x="235.9" y="100.2">3</text>
<text x="239.4" y="98.4">VSA</text>
<text x="239.4" y="102">OUT2A</text>
<text x="257.6" y="102">OUT2B</text>
<text x="262.1" y="98.4">VSB</text>
<text x="270.1" y="100.2">18</text>
<text x="270.1" y="96.7">19</text>
<text x="70.1" y="105.5">2</text>
<text x="73.6" y="107.2">B</text>
<text x="73.6" y="103.7">A</text>
<text x="235.9" y="103.7">4</text>
<text x="235.9" y="107.2">5</text>
<text x="239.4" y="105.5">VCP</text>
<text x="257.3" y="105.5">VBOOT</text>
<text x="270.1" y="107.2">16</text>
<text x="270.1" y="103.7">17</text>
<text x="86.7" y="110.8">Y</text>
<text x="90.1" y="109">4</text>
<text x="235.9" y="110.8">6</text>
<text x="239.4" y="109">ENA</text>
<text x="239.4" y="112.5">IN1A</text>
<text x="260.7" y="112.5">IN2B</text>
<text x="262" y="109">ENB</text>
<text x="270.1" y="110.8">15</text>
<text x="235.9" y="114.3">7</text>
<text x="235.9" y="117.8">8</text>
<text x="239.4" y="116.1">IN2A</text>
<text x="239.4" y="119.6">SENSEA</text>
<text x="255.7" y="119.6">SENSEB</text>
<text x="260.7" y="116.1">IN1B</text>
<text x="270.1" y="117.8">13</text>
<text x="270.1" y="114.3">14</text>
<text x="70.1" y="123.1">1</text>
<text x="73.6" y="124.9">A</text>
<text x="235.9" y="121.4">9</text>
<text x="239.4" y="123.1">OUT1A</text>
<text x="257.6" y="123.1">OUT1B</text>
<text x="270.1" y="121.4">12</text>
<text x="70.1" y="126.6">2</text>
<text x="73.6" y="128.4">B</text>
<text x="86.7" y="131.9">Y</text>
<text x="90.1" y="130.2">4</text>
<text x="70.1" y="147.8">2</text>
<text x="70.1" y="144.3">1</text>
<text x="73.6" y="149.6">B</text>
<text x="73.6" y="146.1">A</text>
<text x="86.7" y="153.1">Y</text>
<text x="90.1" y="151.3">4</text>
<text x="70.1" y="165.5">1</text>
<text x="73.6" y="167.2">A</text>
<text x="70.1" y="169">2</text>
<text x="73.6" y="170.7">B</text>
<text x="90.1" y="172.5">4</text>
<text x="86.7" y="174.3">Y</text>
<text x="270.1" y="202.5">21</text>
<text x="235.9" y="209.6">2</text>
<text x="259.9" y="204.3">SLUG</text>
<text x="270.1" y="209.6">19</text>
<text x="56" y="213.1">1</text>
<text x="59.5" y="214.8">Y4</text>
<text x="235.9" y="213.1">3</text>
<text x="239.4" y="211.3">VSA</text>
<text x="239.4" y="214.8">OUT2A</text>
<text x="257.6" y="214.8">OUT2B</text>
<text x="262.1" y="211.3">VSB</text>
<text x="270.1" y="213.1">18</text>
<text x="56" y="216.6">2</text>
<text x="56" y="220.1">3</text>
<text x="59.5" y="218.4">Y6</text>
<text x="59.5" y="221.9">Z</text>
<text x="70.6" y="221.9">Y1</text>
<text x="70.6" y="218.4">Y2</text>
<text x="76" y="220.1">14</text>
<text x="76" y="216.6">15</text>
<text x="235.9" y="216.6">4</text>
<text x="235.9" y="220.1">5</text>
<text x="239.4" y="218.4">VCP</text>
<text x="239.4" y="221.9">ENA</text>
<text x="257.3" y="218.4">VBOOT</text>
<text x="262" y="221.9">ENB</text>
<text x="270.1" y="220.1">16</text>
<text x="270.1" y="216.6">17</text>
<text x="56" y="223.7">4</text>
<text x="56" y="227.2">5</text>
<text x="59.5" y="225.4">Y7</text>
<text x="70.6" y="225.4">Y0</text>
<text x="76" y="227.2">12</text>
<text x="76" y="223.7">13</text>
<text x="235.9" y="223.7">6</text>
<text x="235.9" y="227.2">7</text>
<text x="239.4" y="225.4">IN1A</text>
<text x="260.7" y="225.4">IN2B</text>
<text x="270.1" y="227.2">14</text>
<text x="270.1" y="223.7">15</text>
<text x="56" y="230.7">6</text>
<text x="59.5" y="229">Y5</text>
<text x="59.5" y="232.5">E#</text>
<text x="70.4" y="232.5">A0</text>
<text x="70.6" y="229">Y3</text>
<text x="76" y="230.7">11</text>
<text x="235.9" y="230.7">8</text>
<text x="239.4" y="229">IN2A</text>
<text x="239.4" y="232.5">SENSEA</text>
<text x="255.7" y="232.5">SENSEB</text>
<text x="260.7" y="229">IN1B</text>
<text x="270.1" y="230.7">13</text>
<text x="70.4" y="239.5">A2</text>
<text x="70.4" y="236">A1</text>
<text x="76" y="237.8">9</text>
<text x="76" y="234.2">10</text>
<text x="235.9" y="234.2">9</text>
<text x="239.4" y="236">OUT1A</text>
<text x="257.6" y="236">OUT1B</text>
<text x="270.1" y="234.2">12</text>
</g>
<g font-size="3.2">
<text x="235.9" y="93.1">1</text>
<text x="239.4" y="94.9">GND</text>
<text x="261.3" y="94.9">GND</text>
<text x="270.1" y="93.1">20</text>
<text x="70.1" y="109">3</text>
<text x="73.6" y="110.8">GND</text>
<text x="233.9" y="124.9">10</text>
<text x="270.1" y="124.9">11</text>
<text x="70.1" y="130.2">3</text>
<text x="73.6" y="131.9">GND</text>
<text x="239.4" y="126.6">GND</text>
<text x="261.3" y="126.6">GND</text>
<text x="70.1" y="151.3">3</text>
<text x="73.6" y="153.1">GND</text>
<text x="70.1" y="172.5">3</text>
<text x="73.6" y="174.3">GND</text>
<text x="235.9" y="206">1</text>
<text x="239.4" y="207.8">GND</text>
<text x="261.3" y="207.8">GND</text>
<text x="270.1" y="206">20</text>
<text x="56" y="234.2">7</text>
<text x="56" y="237.8">8</text>
<text x="59.5" y="236">VEE</text>
<text x="59.5" y="239.5">VSS</text>
<text x="233.9" y="237.8">10</text>
<text x="239.4" y="239.5">GND</text>
<text x="261.3" y="239.5">GND</text>
<text x="270.1" y="237.8">11</text>
</g>
<g font-size="3.2" fill="#f00">
<text x="90.1" y="102">5</text>
<text x="82.1" y="103.7">VCC</text>
<text x="82.1" y="124.9">VCC</text>
<text x="90.1" y="123.1">5</text>
<text x="82.1" y="146.1">VCC</text>
<text x="90.1" y="144.3">5</text>
<text x="82.1" y="167.2">VCC</text>
<text x="90.1" y="165.5">5</text>
<text x="67.5" y="214.8">VDD</text>
<text x="76" y="213.1">16</text>
</g>
</svg>
